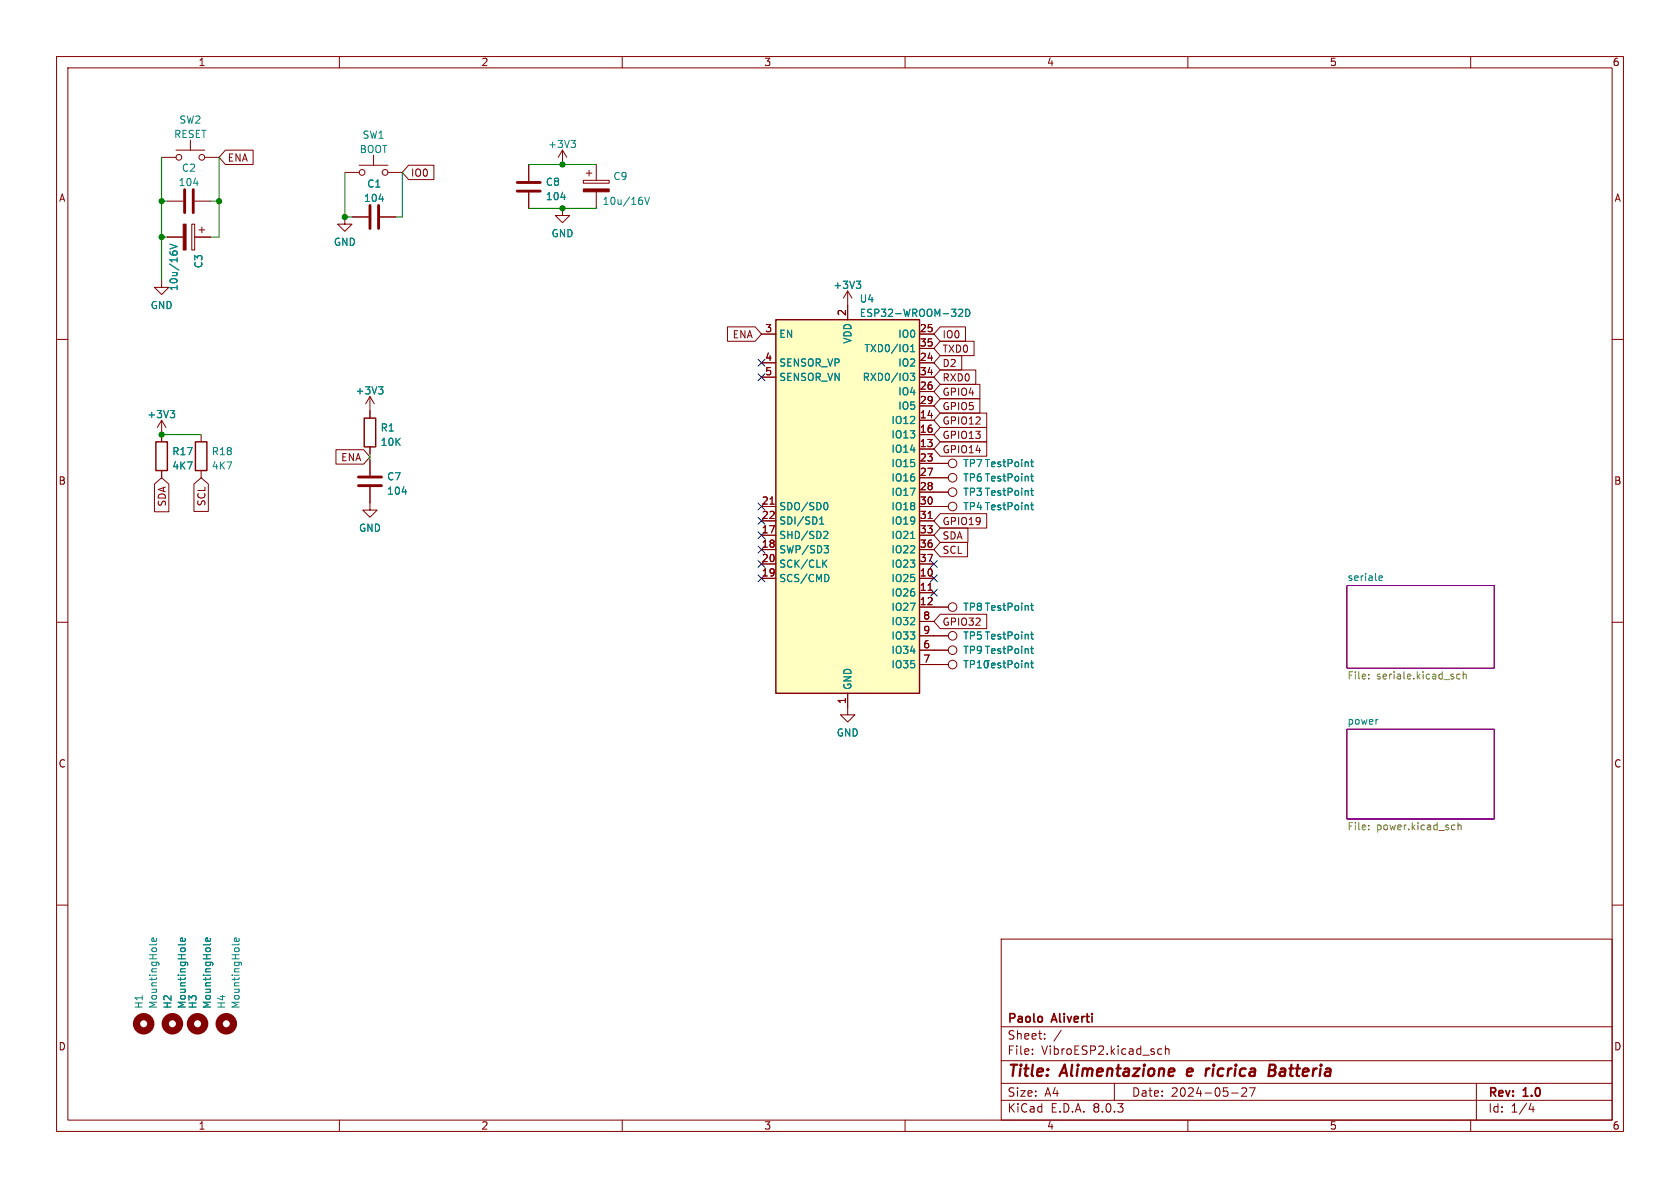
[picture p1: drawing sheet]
<svg xmlns="http://www.w3.org/2000/svg" width="297mm" height="210mm" viewBox="0 0 297 210" stroke-linecap="round" stroke-linejoin="round" font-family="sans-serif">
<g fill="none" stroke="#840000" stroke-width=".18">
<path d="M10 10h277v190h-277zM12 12h273v186h-273zM60 10v2M110 10v2M160 10v2M210 10v2M260 10v2M28.6 27.8h2.5M29.6 35.6h2.8M31.1 26.5h5.1M33.7 24.8v1.7M33.9 39.6h.5v4.6h-.5z"/>
<path d="M34.4 35.6h2.8M36.2 27.8h2.5M61 38.4v1.2h1.2l-1.2 1.3-1.3-1.3h1.3M61 30.5h2.5M62.4 38.4h2.8M63.5 29.2h5.1M66 27.4v1.8M67.2 38.4h2.8M68.6 30.5h2.5M93.5 29.2v2.8M93.5 34v2.8M99.4 36.8v1.3h1.3l-1.3 1.3-1.2-1.3h1.2"/>
<path d="M103.1 31.9h4.6v.5h-4.6zM103.6 30.6h1M104.1 30.1v1M105.4 29.1v2.8M105.4 33.9v2.8M10 60h2M28.6 49.5v1.3h1.2l-1.2 1.3-1.3-1.3h1.3M29.6 41.9h2.8M34.4 41.9h2.8M35.2 40.6h1M35.7 40.1v1M285 60h2"/>
<path d="M28.6 76.8v1.3M35.6 76.8v1.3M65.4 70.1l-.8 1.3M65.4 70.1v3.8M65.4 79v1.3M65.4 70.1l.8 1.3M28.6 83.2v1.3M35.6 83.2v1.3M65.4 86.1v4.1h1.3l-1.3 1.2-1.3-1.2h1.3M65.4 81.3v2.8M10 110h2M165.1 112.4h2.5"/>
<path d="M165.1 107.3h2.5M165.1 114.9h2.5M165.1 117.5h2.5M285 110h2M149.9 125.1v1.3h1.2l-1.2 1.2-1.3-1.2h1.3M10 160h2M285 160h2M177 166h108v32h-108zM60 198v2M110 198v2M160 198v2M177 194.5h108"/>
<path d="M177 191.5h108M177 187.5h108M177 181.5h108M182.5 186.3v.1M182.5 185.5v.1M184.7 183.6v.1M184.7 182.8v.1M187.6 182.1l-1.3 2M197 191.5v3M204.7 186.3l.3 .1 .4-.1M205.4 185.5l-.4-.1-.3 .1M206 185.5l.2-.1 .4 .1 .1 .9"/>
<path d="M206 184.9v1.5M210 198v2M217.7 193.2h1.2M219.5 192.4l.6-.1 .2 .1 .1 .3-.9 1.1h.9M220.9 192.3h1l-.7 1.5M260 198v2M261 191.5v6.5M270.7 195l-.4 1.1h.9M271 195.6v1"/>
<circle cx="31.6" cy="27.8" r=".51"/>
<circle cx="35.7" cy="27.8" r=".51"/>
<circle cx="64" cy="30.5" r=".51"/>
<circle cx="68.1" cy="30.5" r=".51"/>
<circle cx="168.4" cy="112.4" r=".76"/>
<circle cx="168.4" cy="114.9" r=".76"/>
<circle cx="168.4" cy="117.5" r=".76"/>
<circle cx="168.4" cy="107.3" r=".76"/>
</g>
<path d="M207.6 189v.4M210 189l-.2 .9 .3 .3M210.8 189.4l-.9 .1M213.8 188.9l-.5 .2M224.4 189.2h.7M224.5 188.2h.7a.49 .49 0 0 1 .3 .5 .49 .49 0 0 1-.4 .5l.2 .1a.58 .58 0 0 1-.3 .9h-.7z" fill="none" stroke="#840000" stroke-width=".4"/>
<path d="M238.1 103.5h26.1v14.6h-26.1zM238.1 128.9h26.1v15.9h-26.1z" fill="none" stroke="#840084" stroke-width=".18"/>
<g fill="none" stroke="#008484" stroke-width=".18">
<path d="M34.2 32.4h.8M67 35.2h.8M99.2 34.9h.8M113.6 35.5v.5M114 34.9l.4 1.2 .4-1.2M30 43.2l1.3 .4-1.3 .4M30.6 44.4h.6M66.9 68.4h.8l-.4 .5M67.5 68.9l.2 .2v.3l-.2 .2M71.1 86.9h.8M182.2 112.1h.5M182.2 107h.5"/>
<path d="M182.2 114.7h.5M182.2 117.2h.5M182.4 106.6v1.1l.3 .2M182.4 111.7v1.1l.3 .2M182.4 114.2v1.1l.3 .2M182.4 116.8v1.1l.3 .2M243.8 102.6h.5M243.8 101.8h.4l.2 .3-.6 .1M243.5 127.2h.1M27.6 165.9l.1 .3-.2 .2-.6-.1v-.4l.2-.1 .2 .6M27.7 166.8l-.2 .2M32.7 165.9l.1 .3-.2 .2-.6-.1v-.4l.2-.1 .1 .6"/>
<path d="M32.8 166.8l-.2 .2M37.1 165.9l.1 .3-.2 .2-.6-.1v-.4l.3-.1 .1 .6M37.2 166.8l-.2 .2M42.2 165.9l.1 .3-.2 .2-.6-.1v-.4l.2-.1 .2 .6M42.3 166.8l-.2 .2"/>
</g>
<path d="M242 119.9v.1M242 119.2v.2M258.1 119.2h-.3l-.3 .2 .1 .6h.5M258.7 119.3l.1-.1h.4v.8M258.7 118.7v1.3M242 145.9v.1M242 146.6v.1M256.9 145.8l.3 .1M257.2 146.6l-.3 .1M257.8 146l.1-.2 .3 .1 .1 .8M257.8 145.4v1.3" fill="none" stroke="#848400" stroke-width=".18"/>
<g fill="#840000" stroke="#840000" stroke-width=".18">
<path d="M103.1 33.4h4.6v.5h-4.6z"/>
<path d="M32.4 39.6h.5v4.6h-.5z"/>
</g>
<path d="M27.6 78.1h2v5.1h-2zM34.5 78.1h2.1v5.1h-2.1zM64.4 73.9h2v5.1h-2z" fill="none" stroke="#840000" stroke-width=".25"/>
<path d="M32.6 33.5v4.1M34.2 33.5v4.1M65.4 36.3v4.1M66.9 36.3v4.1M91.4 33.8h4.1M91.4 32.3h4.1M63.4 85.9h4M63.4 84.3h4" fill="none" stroke="#840000" stroke-width=".51"/>
<g fill="none" stroke="#840000" stroke-width="1.3">
<circle cx="25.4" cy="181" r="1.27"/>
<circle cx="30.5" cy="181" r="1.27"/>
<circle cx="34.9" cy="181" r="1.27"/>
<circle cx="40" cy="181" r="1.27"/>
</g>
<path d="M137.2 56.5h25.4v66.1h-25.4z" fill="#ffffc2"/>
<path d="M137.2 56.5h25.4v66.1h-25.4z" fill="none" stroke="#840000" stroke-width=".25"/>
<g fill="none" stroke="#840000" stroke-width=".18">
<path d="M39.8 26.5h4.9v2.6h-4.9l-1.1-1.3zM62.4 38.4h2.8M67.2 38.4h2.8M72.2 29.2h4.5v2.6h-4.5l-1.1-1.3zM93.5 29.2v2.8M93.5 34v2.8M99.4 26.5l-.7 1.3M99.4 26.5v2.6M99.4 26.5l.8 1.3M29.6 41.9h2.8M34.4 41.9h2.8M128.6 57.8h4.9l1.1 1.3-1.1 1.2h-4.9z"/>
<path d="M134.6 59.1h2.6M149.9 51.4v5.1M149.9 51.4l-.8 1.3M149.9 51.4l.7 1.3M162.6 59.1h2.5M166.2 57.8h4.5v2.5h-4.5l-1.1-1.2zM28.6 74.3l-.8 1.3M28.6 74.3v3.8M28.6 74.3l.7 1.3M59.4 79.5h4.9l1.1 1.3-1.1 1.2h-4.9zM65.4 72.6v1.3M65.4 79v1.3"/>
<path d="M134.6 64.1h2.6M134.6 66.7h2.6M162.6 79.4h2.5M162.6 74.3h2.5M162.6 76.8h2.5M162.6 64.1h2.5M162.6 69.2h2.5M162.6 71.8h2.5M162.6 66.7h2.5M162.6 61.6h2.5M166.2 73h8.2v2.6h-8.2l-1.1-1.3zM166.2 78.1h8.2v2.5h-8.2l-1.1-1.2z"/>
<path d="M166.2 75.6h8.2v2.5h-8.2l-1.1-1.3zM166.2 67.9h7v2.6h-7l-1.1-1.3zM166.2 65.4h6.3v2.5h-6.3l-1.1-1.2zM166.2 70.5h7v2.5h-7l-1.1-1.2zM166.2 62.9h3.8v2.5h-3.8l-1.1-1.3zM166.2 60.3h6v2.6h-6l-1.1-1.3zM27.3 85.6l1.3-1.1 1.2 1.1v4.9h-2.5zM28.6 83.2v1.3M34.3 85.6l1.3-1.1 1.2 1.1v4.8h-2.5zM65.4 81.3v2.8M65.4 86.1v2.8M134.6 94.6h2.6"/>
<path d="M134.6 97.2h2.6M134.6 99.7h2.6M134.6 89.5h2.6M134.6 92.1h2.6M136.1 89.1h.8M162.6 94.6h2.5M162.6 97.2h2.5M162.6 99.7h2.5M162.6 89.5h5M162.6 92.1h2.5M162.6 81.9h5M162.6 84.5h5"/>
<path d="M162.6 87h5M164.1 91.7h.7M166.2 90.8h8.2v2.5h-8.2l-1.1-1.2zM166.2 95.9h4.9v2.5h-4.9l-1.1-1.2zM166.2 93.3h4.9v2.6h-4.9l-1.1-1.3zM134.6 102.2h2.6M162.6 102.2h2.5M162.6 104.8h2.5M162.6 107.3h5M162.6 114.9h5M162.6 117.5h5M162.6 109.9h2.5"/>
<path d="M162.6 112.4h5M164.1 104.4h.7M166.2 108.6h8.2v2.5h-8.2l-1.1-1.2zM149.9 122.6v2.5"/>
<circle cx="168.4" cy="89.5" r=".76"/>
<circle cx="168.4" cy="81.9" r=".76"/>
<circle cx="168.4" cy="84.5" r=".76"/>
<circle cx="168.4" cy="87" r=".76"/>
</g>
<g fill="none" stroke="#008484" stroke-width=".18">
<path d="M67 35.2h.8M99.2 34.9h.8M101 24.8h.7l-.4 .5M101.5 25.3l.2 .2v.3l-.2 .3M30 43.2l1.3 .4-1.3 .4M30.6 44.4h.6M151.4 49.7h.8l-.5 .5M151.9 50.2l.3 .2v.3l-.3 .3M169.5 54.8l.5-.1 .2 .3-.8 .9h.8M170.7 54.7a.64 .64 0 0 1 .8 .6 .64 .64 0 0 1-.8 .6zM30.1 72.6h.8l-.5 .5M30.6 73.1l.3 .2v.3l-.3 .2"/>
<path d="M66.9 68.4h.8l-.4 .5M67.5 68.9l.2 .2v.3l-.2 .2M160.9 66h.8l-.4 .5 .3 .1v.5l-.1 .2-.5-.1M161 62.2h.7M161 61.3l.3-.4v1.3M71.1 86.9h.8M144.9 92.7h.7M144.9 91.7l.4-.3v1.3M145.6 99.5l.6 .8M145.7 96.5h.8l-.4 .4 .3 .2 .1 .4-.3 .2h-.3M145.8 93.9l.4 .1 .2 .3-.8 .9h.8M145.9 88.8a.68 .68 0 0 1 .5 .7 .68 .68 0 0 1-.5 .6"/>
<path d="M146.2 99l-.8 .7M161 95.2h.7M182.2 84.2h.5M182.2 81.6h.5M182.2 89.3h.5M182.2 86.7h.5M182.4 88.8v1.1l.3 .2M182.4 81.2v1.1l.3 .2M182.4 83.8v1.1l.3 .1M182.4 86.3v1.1l.3 .2M146.3 101.6l.2 .5-.2 .7M182.2 112.1h.5"/>
<path d="M182.2 107h.5M182.2 114.7h.5M182.2 117.2h.5M182.4 106.6v1.1l.3 .2M182.4 111.7v1.1l.3 .2M182.4 114.2v1.1l.3 .2M182.4 116.8v1.1l.3 .2M32.7 165.9l.1 .3-.2 .2-.6-.1v-.4l.2-.1 .1 .6M32.8 166.8l-.2 .2M37.1 165.9l.1 .3-.2 .2-.6-.1v-.4l.3-.1 .1 .6M37.2 166.8l-.2 .2"/>
</g>
<path d="M28.6 35.6h1M28.6 27.8v21.7M37.2 35.6h1.5M38.7 27.8v14.1h-1.5M61 30.5v7.9h1.4M71.1 30.5v7.9h-1.1M105.4 36.7v.1h-11.9M105.4 29.1h-11.9v.1M28.6 41.9h1M28.6 76.8h7M65.4 80.3v1" fill="none" stroke="#008400" stroke-width=".18"/>
<g fill="none" stroke="#000084" stroke-width=".18">
<path d="M134 63.5l1.2 1.2M134 66.1l1.2 1.2M135.2 63.5l-1.2 1.2M135.2 66.1l-1.2 1.2M134 88.9l1.2 1.2M134 96.5l1.2 1.3M134 91.5l1.2 1.2M134 99.1l1.2 1.2M134 94l1.2 1.2M135.2 88.9l-1.2 1.2M135.2 96.5l-1.2 1.3M135.2 91.5l-1.2 1.2"/>
<path d="M135.2 99.1l-1.2 1.2M135.2 94l-1.2 1.2M164.5 99.1l1.2 1.2M165.7 99.1l-1.2 1.2M134 101.6l1.2 1.2M135.2 101.6l-1.2 1.2M164.5 104.2l1.2 1.2M164.5 101.6l1.2 1.2M165.7 104.2l-1.2 1.2M165.7 101.6l-1.2 1.2"/>
</g>
<g fill="#008400" stroke="#008400" stroke-width=".18">
<circle cx="99.4" cy="36.8" r=".46"/>
<circle cx="28.6" cy="41.9" r=".46"/>
<circle cx="28.6" cy="35.6" r=".46"/>
<circle cx="38.7" cy="35.6" r=".46"/>
<circle cx="99.4" cy="29.1" r=".46"/>
<circle cx="61" cy="38.4" r=".46"/>
<circle cx="28.6" cy="76.8" r=".46"/>
</g>
<g font-size="2.8" fill="#840000">
<text x="178" y="190.9">Title:</text>
<text x="187.7" y="190.9">Alimentazione</text>
<text x="210.7" y="190.9">e</text>
<text x="214.8" y="190.9">ricrica</text>
<text x="226.7" y="190.9">Batteria</text>
</g>
<g font-size="2.1" fill="#840000">
<text x="178" y="184">Sheet:</text>
<text x="178" y="181.2">Paolo</text>
<text x="186.1" y="181.2">Aliverti</text>
<text x="178" y="186.7">File:</text>
<text x="184.1" y="186.7">VibroESP2.kicad_sch</text>
<text x="178" y="196.9">KiCad</text>
<text x="178" y="194.1">Size:</text>
<text x="184.7" y="194.1">A4</text>
<text x="185.7" y="196.9">E.D.A.</text>
<text x="193.3" y="196.9">8.0.3</text>
<text x="200" y="194.1">Date:</text>
<text x="207" y="194.1">2024-05-27</text>
<text x="263" y="194.3">Rev:</text>
<text x="263" y="196.9">Id:</text>
<text x="267.1" y="196.9">1/4</text>
<text x="269.4" y="194.3">1.0</text>
</g>
<g font-size="1.8" fill="#840000">
<text x="35" y="11.9">1</text>
<text x="85" y="11.9">2</text>
<text x="135" y="11.9">3</text>
<text x="185" y="11.9">4</text>
<text x="235" y="11.9">5</text>
<text x="285" y="11.9">6</text>
<text x="40.2" y="28.8">ENA</text>
<text x="10.3" y="35.9">A</text>
<text x="72.5" y="31.4">IO0</text>
<text x="285.3" y="35.9">A</text>
<text x="135.2" y="58.8">3</text>
<text x="149.6" y="56" transform="rotate(-90 149.6 56)">2</text>
<text x="162.5" y="58.8">25</text>
<text x="129.4" y="60">ENA</text>
<text x="135.2" y="63.9">4</text>
<text x="162.5" y="63.9">24</text>
<text x="162.5" y="61.3">35</text>
<text x="166.5" y="65.1">D2</text>
<text x="166.5" y="60">IO0</text>
<text x="166.5" y="62.5">TXD0</text>
<text x="135.2" y="66.4">5</text>
<text x="162.5" y="69">26</text>
<text x="162.5" y="71.5">29</text>
<text x="162.5" y="66.4">34</text>
<text x="166.5" y="70.2">GPIO4</text>
<text x="166.5" y="67.6">RXD0</text>
<text x="162.5" y="74">14</text>
<text x="162.5" y="76.6">16</text>
<text x="166.5" y="75.2">GPIO12</text>
<text x="166.5" y="77.8">GPIO13</text>
<text x="166.5" y="72.7">GPIO5</text>
<text x="60.2" y="81.7">ENA</text>
<text x="162.5" y="79.1">13</text>
<text x="162.5" y="81.7">23</text>
<text x="166.5" y="80.3">GPIO14</text>
<text x="10.3" y="85.9">B</text>
<text x="29.5" y="89.7" transform="rotate(-90 29.5 89.7)">SDA</text>
<text x="36.5" y="89.6" transform="rotate(-90 36.5 89.6)">SCL</text>
<text x="134.6" y="89.3">21</text>
<text x="162.5" y="84.2">27</text>
<text x="162.5" y="86.7">28</text>
<text x="162.5" y="89.3">30</text>
<text x="285.3" y="85.9">B</text>
<text x="134.6" y="94.4">17</text>
<text x="134.6" y="91.8">22</text>
<text x="162.5" y="91.8">31</text>
<text x="162.5" y="94.4">33</text>
<text x="166.5" y="93">GPIO19</text>
<text x="166.5" y="95.6">SDA</text>
<text x="134.6" y="96.9">18</text>
<text x="134.6" y="102">19</text>
<text x="134.6" y="99.4">20</text>
<text x="162.5" y="102">10</text>
<text x="162.5" y="96.9">36</text>
<text x="162.5" y="99.4">37</text>
<text x="166.5" y="98.1">SCL</text>
<text x="162.5" y="104.5">11</text>
<text x="162.5" y="107.1">12</text>
<text x="163.1" y="109.6">8</text>
<text x="163.1" y="112.1">9</text>
<text x="166.5" y="110.8">GPIO32</text>
<text x="163.1" y="114.7">6</text>
<text x="163.1" y="117.2">7</text>
<text x="149.6" y="124.5" transform="rotate(-90 149.6 124.5)">1</text>
<text x="10.3" y="135.9">C</text>
<text x="285.3" y="135.9">C</text>
<text x="10.3" y="185.9">D</text>
<text x="285.3" y="185.9">D</text>
<text x="35" y="199.9">1</text>
<text x="85" y="199.9">2</text>
<text x="135" y="199.9">3</text>
<text x="185" y="199.9">4</text>
<text x="235" y="199.9">5</text>
<text x="285" y="199.9">6</text>
</g>
<g font-size="1.8" fill="#008484">
<text x="31.6" y="22.1">SW2</text>
<text x="30.7" y="24.6">RESET</text>
<text x="63.5" y="27.3">BOOT</text>
<text x="64" y="24.7">SW1</text>
<text x="96.8" y="26.4">+3V3</text>
<text x="31.5" y="33.1">104</text>
<text x="32.1" y="30.6">C2</text>
<text x="64.3" y="35.9">104</text>
<text x="64.8" y="33.4">C1</text>
<text x="96.4" y="33">C8</text>
<text x="96.4" y="35.6">104</text>
<text x="108.3" y="32">C9</text>
<text x="106.4" y="36.4">10u/16V</text>
<text x="36" y="47.5" transform="rotate(-90 36 47.5)">C3</text>
<text x="58.9" y="43.7">GND</text>
<text x="97.4" y="42.1">GND</text>
<text x="31.6" y="51.5" transform="rotate(-90 31.6 51.5)">10u/16V</text>
<text x="147.2" y="51.3">+3V3</text>
<text x="151.9" y="53.7">U4</text>
<text x="26.5" y="54.8">GND</text>
<text x="137.7" y="59.9">EN</text>
<text x="151.9" y="56.2">ESP32-WROOM-32D</text>
<text x="158.7" y="59.9">IO0</text>
<text x="137.7" y="65">SENSOR_VP</text>
<text x="150.7" y="60.9" transform="rotate(-90 150.7 60.9)">VDD</text>
<text x="152.7" y="62.5">TXD0/IO1</text>
<text x="158.7" y="65">IO2</text>
<text x="62.8" y="69.9">+3V3</text>
<text x="137.7" y="67.5">SENSOR_VN</text>
<text x="152.4" y="67.5">RXD0/IO3</text>
<text x="158.7" y="70.1">IO4</text>
<text x="25.9" y="74.1">+3V3</text>
<text x="67.2" y="76.5">R1</text>
<text x="157.5" y="75.2">IO12</text>
<text x="157.5" y="77.7">IO13</text>
<text x="158.7" y="72.6">IO5</text>
<text x="30.4" y="80.7">R17</text>
<text x="30.4" y="83.2">4K7</text>
<text x="37.3" y="80.7">R18</text>
<text x="37.3" y="83.2">4K7</text>
<text x="67.2" y="79">10K</text>
<text x="157.5" y="80.2">IO14</text>
<text x="157.5" y="82.8">IO15</text>
<text x="170.2" y="82.8">TP7 TestPoint</text>
<text x="68.3" y="85.1">C7</text>
<text x="68.3" y="87.7">104</text>
<text x="157.5" y="85.3">IO16</text>
<text x="157.5" y="87.9">IO17</text>
<text x="170.2" y="85.3">TP6 TestPoint</text>
<text x="170.2" y="87.9">TP3 TestPoint</text>
<text x="63.4" y="94.2">GND</text>
<text x="137.7" y="95.5">SHD/SD2</text>
<text x="137.7" y="90.4">SDO/SD0</text>
<text x="137.7" y="92.9">SDI/SD1</text>
<text x="157.5" y="90.4">IO18</text>
<text x="157.5" y="92.9">IO19</text>
<text x="157.5" y="95.5">IO21</text>
<text x="170.2" y="90.4">TP4 TestPoint</text>
<text x="137.7" y="98">SWP/SD3</text>
<text x="137.7" y="100.6">SCK/CLK</text>
<text x="157.5" y="98">IO22</text>
<text x="157.5" y="100.6">IO23</text>
<text x="137.7" y="103.1">SCS/CMD</text>
<text x="157.5" y="103.1">IO25</text>
<text x="157.5" y="105.6">IO26</text>
<text x="238.1" y="102.8">seriale</text>
<text x="157.5" y="108.2">IO27</text>
<text x="157.5" y="110.7">IO32</text>
<text x="157.5" y="113.3">IO33</text>
<text x="170.2" y="113.3">TP5 TestPoint</text>
<text x="170.2" y="108.2">TP8 TestPoint</text>
<text x="157.5" y="115.8">IO34</text>
<text x="157.5" y="118.3">IO35</text>
<text x="170.2" y="115.8">TP9 TestPoint</text>
<text x="170.2" y="118.3">TP10TestPoint</text>
<text x="150.7" y="122" transform="rotate(-90 150.7 122)">GND</text>
<text x="147.8" y="130.4">GND</text>
<text x="238.1" y="128.2">power</text>
<text x="25.4" y="178.4" transform="rotate(-90 25.4 178.4)">H1</text>
<text x="28" y="178.4" transform="rotate(-90 28 178.4)">MountingHole</text>
<text x="30.5" y="178.4" transform="rotate(-90 30.5 178.4)">H2</text>
<text x="33" y="178.4" transform="rotate(-90 33 178.4)">MountingHole</text>
<text x="35" y="178.4" transform="rotate(-90 35 178.4)">H3</text>
<text x="37.5" y="178.4" transform="rotate(-90 37.5 178.4)">MountingHole</text>
<text x="40" y="178.4" transform="rotate(-90 40 178.4)">H4</text>
<text x="42.6" y="178.4" transform="rotate(-90 42.6 178.4)">MountingHole</text>
</g>
<g font-size="1.8" fill="#848400">
<text x="238.1" y="120.4">File:</text>
<text x="243.3" y="120.4">seriale.kicad_sch</text>
<text x="238.1" y="147.1">File:</text>
<text x="243.3" y="147.1">power.kicad_sch</text>
</g>
</svg>
